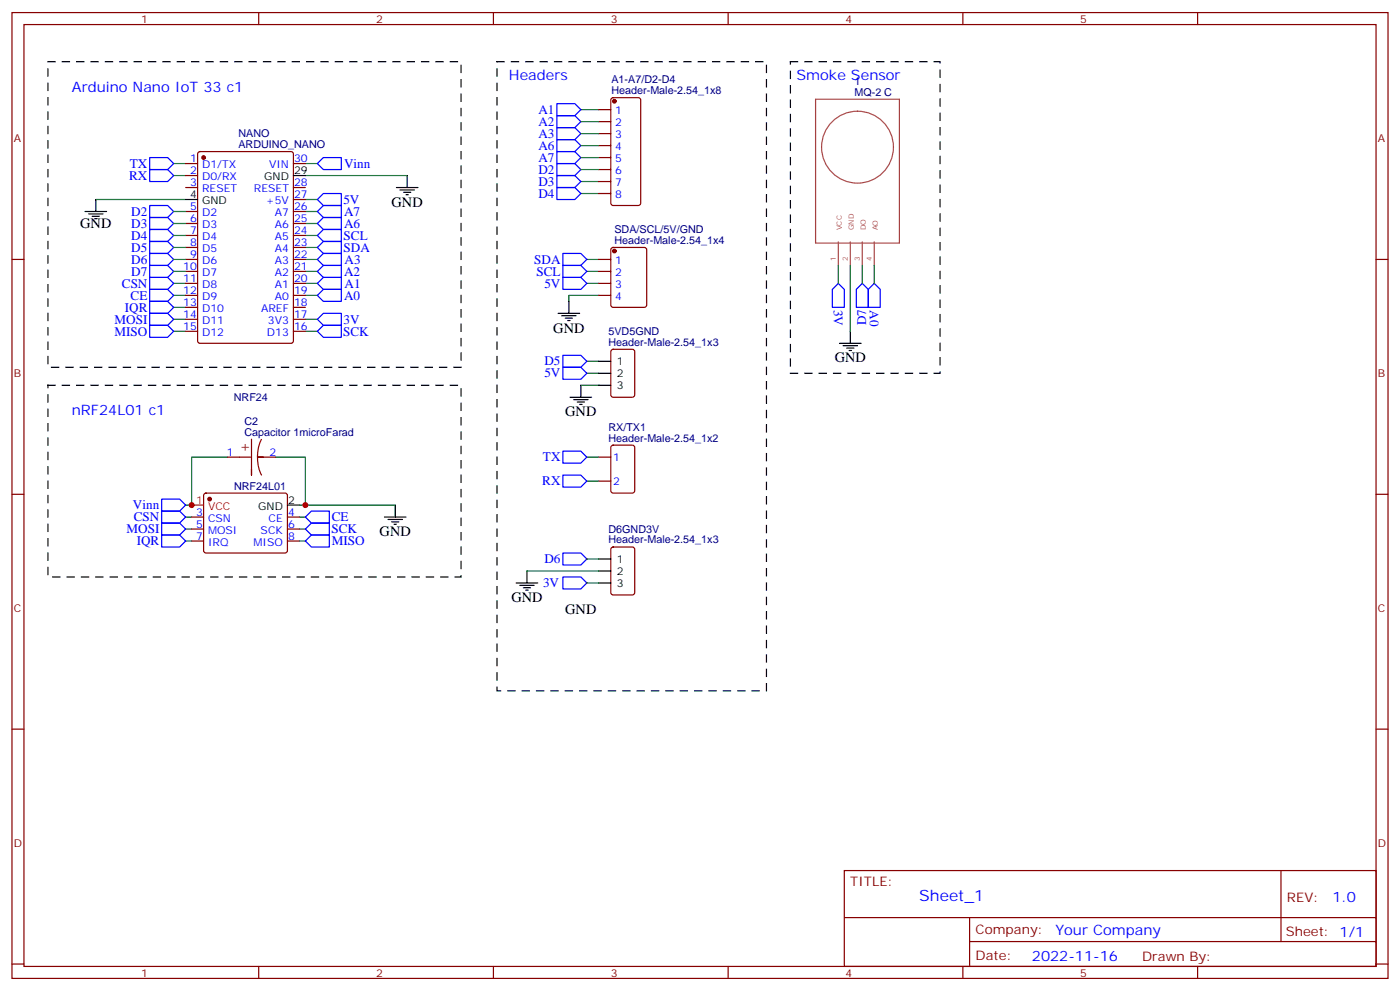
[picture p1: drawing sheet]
<svg xmlns="http://www.w3.org/2000/svg" width="412mm" height="292mm" viewBox="0 0 412 292" stroke-linecap="round" stroke-linejoin="round" font-family="sans-serif">
<g fill="none" stroke="#870000" stroke-width=".35">
<path d="M3.5 3.7h405.4v284.3h-405.4zM7.1 7.2h398.2v277.3h-398.2zM76.2 3.7v3.5M145.3 3.7v3.5M214.5 3.7v3.5M283.6 3.7v3.5M352.8 3.7v3.5M176.4 32.3h3.5M176.4 35.8h3.5M176.4 39.3h3.5M180.2 29l.4-.2h7.4l.7 .4v30.6l-.4 .6-7.7 .1-.6-.5-.1-30.5zM54.7 48.2h3.5"/>
<path d="M54.7 51.7h3.5M54.7 55.2h3.5M58.4 44.8l.5-.2h26.8l.7 .5v55.3l-.4 .6-27.1 .1-.6-.5-.1-55.3zM86.4 48.2h3.6M86.4 55.2h3.6M86.4 58.7h3.6M176.4 42.9h3.5M176.4 46.4h3.5M176.4 49.9h3.5M176.4 53.4h3.5M176.4 57h3.5M3.5 76.4h3.6"/>
<path d="M54.7 76.4h3.5M54.7 79.9h3.5M54.7 62.3h3.5M54.7 65.8h3.5M54.7 69.3h3.5M54.7 72.8h3.5M86.4 76.4h3.6M86.4 79.9h3.6M86.4 62.3h3.6M86.4 65.8h3.6M86.4 69.3h3.6M86.4 72.8h3.6"/>
<path d="M176.4 76.4h3.5M176.4 79.9h3.5M180.2 73.1l.4-.3h9.2l.6 .5 .1 16.5-.5 .6-9.4 .1-.6-.5-.1-16.4zM405.3 76.4h3.6M54.7 83.4h3.5M54.7 87h3.5M54.7 90.5h3.5M54.7 94h3.5M54.7 97.5h3.5M86.4 83.4h3.6M86.4 87h3.6M86.4 90.5h3.6"/>
<path d="M86.4 94h3.6M86.4 97.5h3.6M176.4 83.4h3.5M176.4 87h3.5M180.2 103l.4-.2h5.7l.6 .5 .1 12.9-.5 .7h-5.9l-.6-.4-.1-13zM67 134.6h3.6M77.6 134.6h3.5M176.4 134.6h3.5M180.2 131.3l.4-.2h5.7l.6 .4 .1 13-.5 .6-5.9 .1-.6-.5-.1-12.9zM3.5 145.5h3.6M56.4 159.3h3.6M56.4 152.2h3.6"/>
<path d="M56.4 155.8h3.6M60.2 145.4l.5-.2h23.3l.5 .2 .2 .5-.1 16.5-.6 .4-23.6-.1-.4-.6v-16.2zM84.7 159.3h3.5M84.7 152.2h3.5M84.7 155.8h3.5M176.4 141.6h3.5M405.3 145.5h3.6M180.2 161.2l.4-.2h5.7l.6 .5 .1 12.9-.5 .7-5.9 .1-.6-.5-.1-13zM3.5 214.7h3.6M405.3 214.7h3.6M248.7 256.3h156.6v28.2h-156.6zM377.3 256.3v20.9"/>
<path d="M248.7 270.1h156.5M285.6 277.2h119.6M285.6 270.1v14.2M3.5 283.8h3.6M76.2 284.5v3.5M145.3 284.5v3.5M214.5 284.5v3.5M283.6 284.5v3.5M352.8 284.5v3.5M405.3 283.8h3.6"/>
</g>
<path d="M14.1 18.2h121.7v89.9h-121.7zM146.4 18.2h79.4v185.2h-79.4zM232.8 18.2h44.1v91.7h-44.1zM14.1 113.4h121.7v56.5h-121.7z" fill="none" stroke="#000" stroke-width=".35" stroke-dasharray="2.1 2.1"/>
<g fill="none" stroke="#00f" stroke-width=".35">
<path d="M164 30.5h5.3l1.8 1.8-1.8 1.7h-5.3zM164 34h5.3l1.8 1.8-1.8 1.8h-5.3zM164 37.6h5.3l1.8 1.7-1.8 1.8h-5.3zM44.1 49.9h5.3l1.8 1.8-1.8 1.7h-5.3zM44.1 46.4h5.3l1.8 1.8-1.8 1.7h-5.3zM93.5 58.7l1.7-1.7h5.3v3.5h-5.3zM93.5 48.2l1.7-1.8h5.3v3.5h-5.3zM164 41.1h5.3l1.8 1.8-1.8 1.7h-5.3zM164 44.6h5.3l1.8 1.8-1.8 1.8h-5.3zM164 48.2h5.3l1.8 1.7-1.8 1.8h-5.3zM164 51.7h5.3l1.8 1.7-1.8 1.8h-5.3zM164 55.2h5.3l1.8 1.8-1.8 1.7h-5.3z"/>
<path d="M44.1 78.1h5.3l1.8 1.8-1.8 1.8h-5.3zM44.1 74.6h5.3l1.8 1.8-1.8 1.7h-5.3zM44.1 71.1h5.3l1.8 1.7-1.8 1.8h-5.3zM44.1 67.6h5.3l1.8 1.7-1.8 1.8h-5.3zM44.1 64h5.3l1.8 1.8-1.8 1.8h-5.3zM44.1 60.5h5.3l1.8 1.8-1.8 1.7h-5.3zM93.5 72.8l1.7-1.7h5.3v3.5h-5.3zM93.5 69.3l1.7-1.7h5.3v3.5h-5.3zM93.5 62.3l1.7-1.8h5.3v3.5h-5.3zM93.5 65.8l1.7-1.8h5.3v3.6h-5.3zM93.5 76.4l1.7-1.8h5.3v3.5h-5.3zM93.5 79.9l1.7-1.8h5.3v3.6h-5.3z"/>
<path d="M165.8 78.1h5.3l1.8 1.8-1.8 1.8h-5.3zM165.8 74.6h5.3l1.8 1.8-1.8 1.7h-5.3zM44.1 95.8h5.3l1.8 1.7-1.8 1.8h-5.3zM44.1 92.3h5.3l1.8 1.7-1.8 1.8h-5.3zM44.1 85.2h5.3l1.8 1.8-1.8 1.7h-5.3zM44.1 88.7h5.3l1.8 1.8-1.8 1.8h-5.3zM44.1 81.7h5.3l1.8 1.7-1.8 1.8h-5.3zM93.5 94l1.7-1.7h5.3v3.5h-5.3zM93.5 83.4l1.7-1.7h5.3v3.5h-5.3zM93.5 87l1.7-1.8h5.3v3.5h-5.3zM93.5 97.5l1.7-1.7h5.3v3.5h-5.3zM165.8 81.7h5.3l1.8 1.7-1.8 1.8h-5.3z"/>
<path d="M246.9 83.4l1.8 1.8v5.3h-3.5v-5.3zM254 83.4l1.8 1.8v5.3h-3.6v-5.3zM255.8 85.2l1.7-1.8 1.8 1.8v5.3h-3.5zM165.8 104.6h5.3l1.8 1.8-1.8 1.7h-5.3zM165.8 108.1h5.3l1.8 1.8-1.8 1.8h-5.3zM165.8 132.8h5.3l1.8 1.8-1.8 1.7h-5.3zM165.8 139.9h5.3l1.8 1.7-1.8 1.8h-5.3zM47.6 157.5h5.3l1.8 1.8-1.8 1.7h-5.3zM47.6 150.5h5.3l1.8 1.7-1.8 1.8h-5.3zM47.6 154h5.3l1.8 1.8-1.8 1.7h-5.3zM47.6 146.9h5.3l1.8 1.8-1.8 1.8h-5.3zM90 152.2l1.7-1.7h5.3v3.5h-5.3z"/>
<path d="M90 159.3l1.7-1.8h5.3v3.5h-5.3zM91.7 154h5.3v3.5h-5.3l-1.7-1.7zM165.8 169.9h5.3l1.8 1.7-1.8 1.8h-5.3zM165.8 162.8h5.3l1.8 1.8-1.8 1.7h-5.3z"/>
</g>
<g fill="none" stroke="#000" stroke-width=".35">
<path d="M28.2 58.7v3.6M54.7 58.7h3.5M86.4 51.7h3.6M116.8 55.2h6.3M117.8 55.9h4.3M118.9 56.6h2.1M119.6 57.3h.7M119.9 51.7v3.5M25 62.3h6.4M26.1 63h4.2M27.2 63.7h2.1M27.9 64.4h.7"/>
<path d="M164.4 92.3h6.3M165.5 93h4.2M166.5 93.7h2.1M167.2 94.4h.7M167.6 88.7v3.6M250.5 97.5v3.6M167.9 116.9h6.4M169 117.7h4.2M170 118.4h2.2M170.7 119.1h.7M171.1 113.4v3.5M176.4 113.4h3.5"/>
<path d="M176.4 106.4h3.5M176.4 109.9h3.5M247.3 101.1h6.3M248.4 101.8h4.2M249.4 102.5h2.1M250.1 103.2h.7M84.7 148.7h3.5M113.2 152.2h6.4M114.3 152.9h4.2M115.4 153.6h2.1M116.1 154.3h.7M116.4 148.7v3.5"/>
<path d="M152 171.6h6.4M153.1 172.3h4.2M154.2 173h2.1M154.9 173.7h.7M155.2 168.1v3.5M176.4 171.6h3.5M176.4 164.6h3.5M176.4 168.1h3.5"/>
</g>
<g fill="none" stroke="#008700" stroke-width=".35">
<path d="M171.1 32.3h5.3M171.1 39.3h5.3M171.1 35.8h5.3M28.2 58.7h26.5M51.2 51.7h3.5M51.2 48.2h3.5M90 51.7h29.9M90 48.2h3.5M90 58.7h3.5M171.1 57h5.3M171.1 53.4h5.3M171.1 49.9h5.3"/>
<path d="M171.1 46.4h5.3M171.1 42.9h5.3M51.2 72.8h3.5M51.2 69.3h3.5M51.2 79.9h3.5M51.2 76.4h3.5M51.2 65.8h3.5M51.2 62.3h3.5M90 72.8h3.5M90 69.3h3.5M90 79.9h3.5M90 76.4h3.5"/>
<path d="M90 65.8h3.5M90 62.3h3.5M172.9 79.9h3.5M172.9 76.4h3.5M246.9 78.1v5.3M250.5 78.1v19.4M254 78.1v5.3M257.5 78.1v5.3M51.2 94h3.5M51.2 97.5h3.5M51.2 83.4h3.5M51.2 87h3.5"/>
<path d="M51.2 90.5h3.5M90 94h3.5M90 97.5h3.5M90 83.4h3.5M90 87h3.5M172.9 83.4h3.5M176.4 87h-8.8v1.7M171.1 113.4h5.3M172.9 106.4h3.5M172.9 109.9h3.5M67 134.6h-10.6v14.1h-1.7M81.1 134.6h8.9v14.1"/>
<path d="M172.9 134.6h3.5M54.7 155.8h1.7M54.7 152.2h1.7M54.7 159.3h1.7M88.2 155.8h1.8M88.2 152.2h1.8M88.2 159.3h1.8M88.2 148.7h28.2M172.9 141.6h3.5M155.2 168.1h21.2M172.9 164.6h3.5M172.9 171.6h3.5"/>
</g>
<g fill="#870000" stroke="#870000" stroke-width=".35">
<circle cx="181" cy="73.9" r=".53"/>
<circle cx="181" cy="29.8" r=".53"/>
<circle cx="61.7" cy="146.9" r=".53"/>
<circle cx="60" cy="46.4" r=".53"/>
</g>
<path d="M56.4 148.7h3.6" fill="none" stroke="#f00" stroke-width=".35"/>
<g fill="none" stroke="#a64a4a" stroke-width=".35">
<path d="M240.2 29.2h24.7v42.3h-24.7zM246.9 71.2v6.9M250.5 71.2v6.9M254 71.2v6.9M257.5 71.2v6.9"/>
<circle cx="252.6" cy="43.3" r="10.6"/>
</g>
<path d="M70.6 134.6h3.5M74.1 129.3v10.6v-1.8M77 129.4a12.2 12.2 0 0 0 0 10.5M77.6 134.6h-1.8h1.8" fill="none" stroke="#900" stroke-width=".35"/>
<g fill="#c00">
<circle cx="56.4" cy="148.7" r=".88"/>
<circle cx="90" cy="148.7" r=".88"/>
</g>
<text font-size="4.6" fill="#00f" x="270.8" y="265.3">Sheet_1</text>
<g font-size="4.2" fill="#00f">
<text x="149.9" y="23.5">Headers</text>
<text x="234.6" y="23.5">Smoke Sensor</text>
<text x="21.2" y="27">Arduino Nano IoT 33 c1</text>
<text x="21.2" y="122.2">nRF24L01 c1</text>
<text x="392.5" y="265.6">1.0</text>
<text x="310.9" y="275.1">Your Company</text>
<text x="304" y="282.9">2022-11-16</text>
</g>
<g font-size="4.2">
<text x="115.4" y="60.9">GND</text>
<text x="23.6" y="67.2">GND</text>
<text x="163" y="97.9">GND</text>
<text x="245.9" y="106.7">GND</text>
<text x="166.5" y="122.6">GND</text>
<text x="111.8" y="157.9">GND</text>
<text x="150.6" y="177.3">GND</text>
<text x="166.5" y="180.8">GND</text>
</g>
<text font-size="4.2" fill="#900" x="70.6" y="132.8">+</text>
<g font-size="3.9" fill="#00f">
<text x="158.6" y="33.5">A1</text>
<text x="158.6" y="37">A2</text>
<text x="158.6" y="40.5">A3</text>
<text x="158.6" y="44.1">A6</text>
<text x="158.6" y="47.6">A7</text>
<text x="38" y="52.9">RX</text>
<text x="38.2" y="49.4">TX</text>
<text x="101.4" y="49.3">Vinn</text>
<text x="158.6" y="51.1">D2</text>
<text x="101.1" y="59.9">5V</text>
<text x="158.6" y="54.7">D3</text>
<text x="158.6" y="58.2">D4</text>
<text x="38.7" y="63.5">D2</text>
<text x="101.4" y="63.6">A7</text>
<text x="38.7" y="70.5">D4</text>
<text x="38.7" y="67">D3</text>
<text x="101.2" y="70.7">SCL</text>
<text x="101.4" y="67.1">A6</text>
<text x="38.7" y="77.6">D6</text>
<text x="38.7" y="74.1">D5</text>
<text x="101.2" y="74.2">SDA</text>
<text x="101.5" y="77.7">A3</text>
<text x="157.4" y="77.6">SDA</text>
<text x="38.7" y="81.1">D7</text>
<text x="101.4" y="81.2">A2</text>
<text x="158" y="81.1">SCL</text>
<text x="35.9" y="84.7">CSN</text>
<text x="38.5" y="88.2">CE</text>
<text x="101.4" y="88.3">A0</text>
<text x="101.5" y="84.7">A1</text>
<text x="160.4" y="84.6">5V</text>
<text x="33.7" y="95.3">MOSI</text>
<text x="36.8" y="91.8">IQR</text>
<text x="101.2" y="95.4">3V</text>
<text x="245.6" y="91.2" transform="rotate(90 245.6 91.2)">3V</text>
<text x="255.2" y="95.8" transform="rotate(-90 255.2 95.8)">D7</text>
<text x="256.2" y="91.3" transform="rotate(90 256.2 91.3)">A0</text>
<text x="33.7" y="98.8">MISO</text>
<text x="101.1" y="98.9">SCK</text>
<text x="160.4" y="107.5">D5</text>
<text x="160.4" y="111.1">5V</text>
<text x="159.9" y="135.8">TX</text>
<text x="159.7" y="142.9">RX</text>
<text x="39.2" y="150">Vinn</text>
<text x="39.4" y="153.5">CSN</text>
<text x="97.7" y="153.4">CE</text>
<text x="37.3" y="157">MOSI</text>
<text x="40.3" y="160.5">IQR</text>
<text x="97.6" y="156.9">SCK</text>
<text x="97.7" y="160.5">MISO</text>
<text x="160.4" y="165.7">D6</text>
<text x="160" y="172.9">3V</text>
</g>
<g font-size="3.9" fill="#800">
<text x="250.5" y="260.9">TITLE:</text>
<text x="379.1" y="265.6">REV:</text>
<text x="287.4" y="275.1">Company:</text>
<text x="378.7" y="275.7">Sheet: 1/1</text>
<text x="287.4" y="282.8">Date:</text>
<text x="336.4" y="282.8">Drawn By:</text>
</g>
<g font-size="3.2" fill="#800">
<text x="41.6" y="6.7">1</text>
<text x="110.8" y="6.7">2</text>
<text x="179.9" y="6.7">3</text>
<text x="249.1" y="6.7">4</text>
<text x="318.2" y="6.7">5</text>
<text x="4.1" y="41.8">A</text>
<text x="405.9" y="41.8">A</text>
<text x="4.1" y="110.9">B</text>
<text x="405.9" y="110.9">B</text>
<text x="4.1" y="180.1">C</text>
<text x="405.9" y="180.1">C</text>
<text x="4.1" y="249.2">D</text>
<text x="405.9" y="249.2">D</text>
<text x="41.6" y="287.5">1</text>
<text x="110.8" y="287.5">2</text>
<text x="179.9" y="287.5">3</text>
<text x="249.1" y="287.5">4</text>
<text x="318.2" y="287.5">5</text>
</g>
<g font-size="3.2" fill="#000080">
<text x="180.1" y="27.7">Header-Male-2.54_1x8</text>
<text x="180.1" y="24.5">A1-A7/D2-D4</text>
<text x="251.7" y="28.2">MQ-2 C</text>
<text x="251.7" y="25">1</text>
<text x="70.2" y="40.4">NANO</text>
<text x="70.2" y="43.6">ARDUINO_NANO</text>
<text x="181" y="71.8">Header-Male-2.54_1x4</text>
<text x="181" y="68.6">SDA/SCL/5V/GND</text>
<text x="179.2" y="98.6">5VD5GND</text>
<text x="179.2" y="101.8">Header-Male-2.54_1x3</text>
<text x="68.9" y="118.1">NRF24</text>
<text x="72" y="125.1">C2</text>
<text x="72" y="128.2">Capacitor 1microFarad</text>
<text x="179.2" y="130">Header-Male-2.54_1x2</text>
<text x="179.2" y="126.8">RX/TX1</text>
<text x="68.9" y="144.1">NRF24L01</text>
<text x="179.2" y="156.8">D6GND3V</text>
<text x="179.2" y="160">Header-Male-2.54_1x3</text>
</g>
<g font-size="3.2" fill="#00f">
<text x="181.2" y="33.7">1</text>
<text x="181.2" y="37.2">2</text>
<text x="181.2" y="40.7">3</text>
<text x="56" y="47.8">1</text>
<text x="86.6" y="47.8">30</text>
<text x="181.2" y="44.3">4</text>
<text x="181.2" y="47.8">5</text>
<text x="56" y="51.3">2</text>
<text x="59.5" y="49.6">D1/TX</text>
<text x="59.5" y="53.1">D0/RX</text>
<text x="79.2" y="49.6">VIN</text>
<text x="181.2" y="51.3">6</text>
<text x="56" y="54.9">3</text>
<text x="59.5" y="56.6">RESET</text>
<text x="74.8" y="56.6">RESET</text>
<text x="86.6" y="58.4">27</text>
<text x="86.6" y="54.9">28</text>
<text x="181.2" y="54.9">7</text>
<text x="181.2" y="58.4">8</text>
<text x="56" y="61.9">5</text>
<text x="56" y="65.4">6</text>
<text x="59.5" y="63.7">D2</text>
<text x="78.3" y="60.1">+5V</text>
<text x="80.9" y="63.7">A7</text>
<text x="86.6" y="65.4">25</text>
<text x="86.6" y="61.9">26</text>
<text x="56" y="69">7</text>
<text x="59.5" y="67.2">D3</text>
<text x="59.5" y="70.7">D4</text>
<text x="80.9" y="70.7">A5</text>
<text x="80.9" y="67.2">A6</text>
<text x="86.6" y="69">24</text>
<text x="56" y="72.5">8</text>
<text x="56" y="76">9</text>
<text x="59.5" y="74.3">D5</text>
<text x="59.5" y="77.8">D6</text>
<text x="80.9" y="77.8">A3</text>
<text x="80.9" y="74.3">A4</text>
<text x="86.6" y="76">22</text>
<text x="86.6" y="72.5">23</text>
<text x="181.2" y="77.8">1</text>
<text x="54" y="79.6">10</text>
<text x="54" y="83.1">11</text>
<text x="59.5" y="81.3">D7</text>
<text x="80.9" y="81.3">A2</text>
<text x="86.6" y="83.1">20</text>
<text x="86.6" y="79.6">21</text>
<text x="181.2" y="81.3">2</text>
<text x="54" y="86.6">12</text>
<text x="59.5" y="84.8">D8</text>
<text x="59.5" y="88.4">D9</text>
<text x="80.9" y="88.4">A0</text>
<text x="80.9" y="84.8">A1</text>
<text x="86.6" y="86.6">19</text>
<text x="181.2" y="84.8">3</text>
<text x="181.2" y="88.4">4</text>
<text x="54" y="90.1">13</text>
<text x="54" y="93.7">14</text>
<text x="59.5" y="91.9">D10</text>
<text x="59.5" y="95.4">D11</text>
<text x="76.9" y="91.9">AREF</text>
<text x="78.9" y="95.4">3V3</text>
<text x="86.6" y="93.7">17</text>
<text x="86.6" y="90.1">18</text>
<text x="54" y="97.2">15</text>
<text x="59.5" y="99">D12</text>
<text x="78.6" y="99">D13</text>
<text x="86.6" y="97.2">16</text>
<text x="66.8" y="134.2">1</text>
<text x="79.4" y="134.2">2</text>
<text x="180.6" y="135.6">1</text>
<text x="180.6" y="142.7">2</text>
<text x="57.8" y="151.9">3</text>
<text x="57.8" y="155.4">5</text>
<text x="61.3" y="153.6">CSN</text>
<text x="79.1" y="153.6">CE</text>
<text x="84.8" y="155.4">6</text>
<text x="84.8" y="151.9">4</text>
<text x="57.8" y="158.9">7</text>
<text x="61.3" y="157.2">MOSI</text>
<text x="61.3" y="160.7">IRQ</text>
<text x="74.7" y="160.7">MISO</text>
<text x="76.8" y="157.2">SCK</text>
<text x="84.8" y="158.9">8</text>
</g>
<g font-size="3.2">
<text x="77.8" y="53.1">GND</text>
<text x="86.6" y="51.3">29</text>
<text x="56" y="58.4">4</text>
<text x="59.5" y="60.1">GND</text>
<text x="181.7" y="107.4">1</text>
<text x="181.7" y="110.9">2</text>
<text x="181.7" y="114.5">3</text>
<text x="84.8" y="148.3">2</text>
<text x="76.1" y="150.1">GND</text>
<text x="181.7" y="165.6">1</text>
<text x="181.7" y="172.7">3</text>
<text x="181.7" y="169.2">2</text>
</g>
<g font-size="3.2" fill="#f00">
<text x="57.8" y="148.3">1</text>
<text x="61.3" y="150.1">VCC</text>
</g>
<g font-size="2.1" fill="#a54b4b">
<text x="248" y="67.8" transform="rotate(-90 248 67.8)">VCC</text>
<text x="251.5" y="67.8" transform="rotate(-90 251.5 67.8)">GND</text>
<text x="255" y="67.8" transform="rotate(-90 255 67.8)">DO</text>
<text x="258.6" y="67.8" transform="rotate(-90 258.6 67.8)">AO</text>
<text x="246.2" y="76.8" transform="rotate(-90 246.2 76.8)">1</text>
<text x="249.8" y="76.8" transform="rotate(-90 249.8 76.8)">2</text>
<text x="253.3" y="76.8" transform="rotate(-90 253.3 76.8)">3</text>
<text x="256.8" y="76.8" transform="rotate(-90 256.8 76.8)">4</text>
</g>
</svg>
